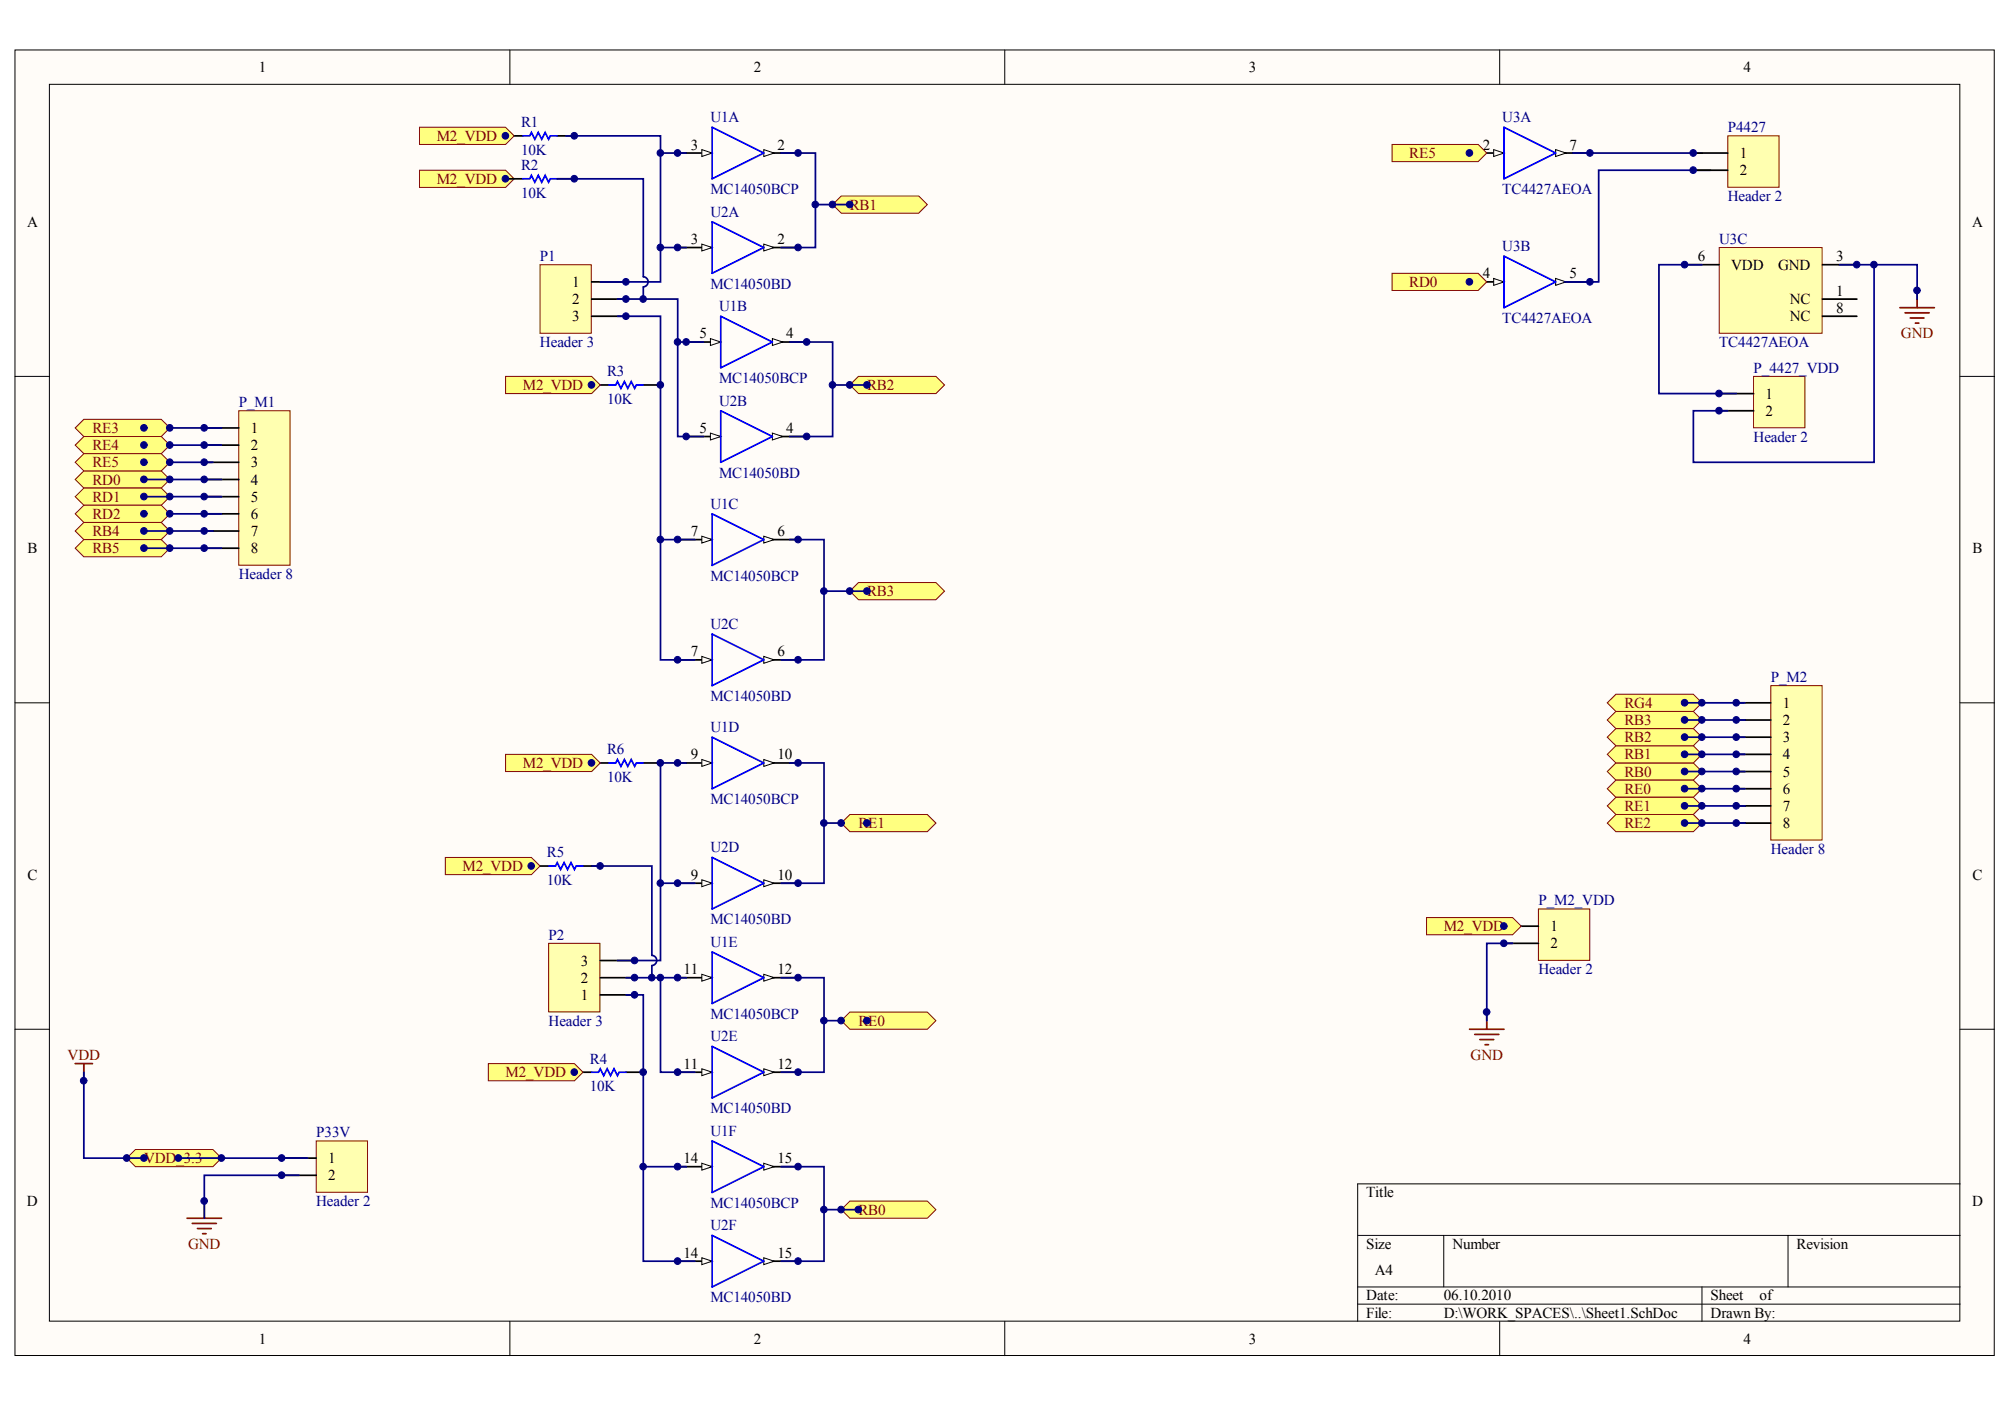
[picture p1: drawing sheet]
<svg xmlns="http://www.w3.org/2000/svg" width="284mm" height="199mm" viewBox="0 0 284 199" stroke-linecap="round" stroke-linejoin="round" font-family="sans-serif">
<g fill="#fffcf8" stroke="#000" stroke-width=".14">
<path d="M2.1 7.1h279.2v184.2h-279.2z"/>
<path d="M7 11.9h269.5v174.5h-269.5z"/>
</g>
<g fill="none" stroke="#000" stroke-width=".14">
<path d="M71.9 7.1v4.8M141.8 7.1v4.8M211.6 7.1v4.8M2.1 53.1h4.9M276.5 53.1h4.9M2.1 99.2h4.9M276.5 99.2h4.9M2.1 145.2h4.9M276.5 145.2h4.9M191.5 174.3h85M203.7 174.3v7.3M252.2 174.3v7.3"/>
<path d="M276.5 167.1h-85v19.4M71.9 186.5v4.8M141.8 186.5v4.8M191.5 181.6h85M191.5 184h85M211.6 186.5v4.8M240.1 181.6v4.9"/>
</g>
<path d="M33.7 58h7.2v21.8h-7.2z" fill="#ffffb0" stroke="#800000" stroke-width=".14"/>
<path d="M28.8 60.4h4.9M28.8 62.8h4.9M28.8 65.2h4.9M28.8 67.7h4.9M28.8 70.1h4.9M28.8 72.5h4.9M28.8 74.9h4.9M28.8 77.4h4.9" fill="none" stroke="#000" stroke-width=".24"/>
<path d="M249.8 96.8h7.3v21.7h-7.3z" fill="#ffffb0" stroke="#800000" stroke-width=".14"/>
<path d="M245 99.2h4.8M245 101.6h4.8M245 104h4.8M245 106.4h4.8M245 108.9h4.8M245 111.3h4.8M245 113.7h4.8M245 116.1h4.8" fill="none" stroke="#000" stroke-width=".24"/>
<g fill="#ffff80" stroke="#800000" stroke-width=".14">
<path d="M226.7 108.9l1.3-1.2h10.9l1.2 1.2-1.2 1.2h-10.9z" fill-rule="evenodd"/>
<path d="M226.7 106.4l1.3-1.2h10.9l1.2 1.2-1.2 1.3h-10.9z" fill-rule="evenodd"/>
<path d="M226.7 104l1.3-1.2h10.9l1.2 1.2-1.2 1.2h-10.9z" fill-rule="evenodd"/>
<path d="M226.7 101.6l1.3-1.2h10.9l1.2 1.2-1.2 1.2h-10.9z" fill-rule="evenodd"/>
<path d="M10.6 74.9l1.2-1.2h11l1.2 1.2-1.2 1.2h-11z" fill-rule="evenodd"/>
<path d="M10.6 77.4l1.2-1.3h11l1.2 1.3-1.2 1.2h-11z" fill-rule="evenodd"/>
<path d="M10.6 67.7l1.2-1.3h11l1.2 1.3-1.2 1.2h-11z" fill-rule="evenodd"/>
<path d="M10.6 70.1l1.2-1.2h11l1.2 1.2-1.2 1.2h-11z" fill-rule="evenodd"/>
</g>
<path d="M20.3 60.4h11M20.3 62.8h11M20.3 65.2h9.7M20.3 67.7h11M20.3 70.1h11M20.3 72.5h11M20.3 74.9h9.7M20.3 77.4h11" fill="none" stroke="#000080" stroke-width=".24"/>
<g fill="#ffff80" stroke="#800000" stroke-width=".14">
<path d="M226.7 111.3l1.3-1.2h10.9l1.2 1.2-1.2 1.2h-10.9z" fill-rule="evenodd"/>
<path d="M226.7 113.7l1.3-1.2h10.9l1.2 1.2-1.2 1.2h-10.9z" fill-rule="evenodd"/>
<path d="M226.7 116.1l1.3-1.2h10.9l1.2 1.2-1.2 1.3h-10.9z" fill-rule="evenodd"/>
<path d="M10.6 60.4l1.2-1.2h11l1.2 1.2-1.2 1.2h-11z" fill-rule="evenodd"/>
<path d="M10.6 62.8l1.2-1.2h11l1.2 1.2-1.2 1.2h-11z" fill-rule="evenodd"/>
<path d="M10.6 65.2l1.2-1.2h11l1.2 1.2-1.2 1.2h-11z" fill-rule="evenodd"/>
<path d="M10.6 72.5l1.2-1.2h11l1.2 1.2-1.2 1.2h-11z" fill-rule="evenodd"/>
<path d="M226.7 99.2l1.3-1.2h10.9l1.2 1.2-1.2 1.2h-10.9z" fill-rule="evenodd"/>
</g>
<path d="M237.7 99.2h8.5M237.7 101.6h8.5M237.7 104h8.5M237.7 106.4h8.5M237.7 108.9h8.5M237.7 111.3h8.5M237.7 113.7h8.5M237.7 116.1h8.5" fill="none" stroke="#000080" stroke-width=".24"/>
<path d="M17.9 163.4l1.2-1.2h10.9l1.3 1.2-1.3 1.2h-10.9z" fill-rule="evenodd" fill="#ffff80" stroke="#800000" stroke-width=".14"/>
<path d="M26.4 171.9h4.9M27.1 172.6h3.4M27.9 173.4h1.9M28.6 174.1h.5M28.8 169.5v2.4" fill="none" stroke="#800000" stroke-width=".24"/>
<path d="M44.6 161h7.2v7.2h-7.2z" fill="#ffffb0" stroke="#800000" stroke-width=".14"/>
<path d="M107.8 21.6h4.8M39.8 163.4h4.8M39.8 165.8h4.8" fill="none" stroke="#000" stroke-width=".24"/>
<path d="M25.2 163.4h18.2M42.2 165.8h-13.4v6.1" fill="none" stroke="#000080" stroke-width=".24"/>
<path d="M107.8 21.1l1.4 .5-1.4 .5z" fill="#fffcf8" stroke="#000" stroke-width=".14"/>
<path d="M95.6 21.6h4.9" fill="none" stroke="#000" stroke-width=".24"/>
<path d="M99 21.1l1.5 .5-1.5 .5z" fill="#fffcf8" stroke="#000" stroke-width=".14"/>
<path d="M100.5 18l7.3 3.6-7.3 3.6z" fill="none" stroke="#00f" stroke-width=".24"/>
<path d="M109 48.3h4.8" fill="none" stroke="#000" stroke-width=".24"/>
<path d="M109 47.8l1.4 .5-1.4 .4z" fill="#fffcf8" stroke="#000" stroke-width=".14"/>
<path d="M96.8 48.3h4.9" fill="none" stroke="#000" stroke-width=".24"/>
<path d="M100.2 47.8l1.5 .5-1.5 .4z" fill="#fffcf8" stroke="#000" stroke-width=".14"/>
<path d="M101.7 44.6l7.3 3.7-7.3 3.6z" fill="none" stroke="#00f" stroke-width=".24"/>
<path d="M107.8 76.1h4.8" fill="none" stroke="#000" stroke-width=".24"/>
<path d="M107.8 75.7l1.4 .4-1.4 .5z" fill="#fffcf8" stroke="#000" stroke-width=".14"/>
<path d="M95.6 76.1h4.9" fill="none" stroke="#000" stroke-width=".24"/>
<path d="M99 75.7l1.5 .4-1.5 .5z" fill="#fffcf8" stroke="#000" stroke-width=".14"/>
<path d="M100.5 72.5l7.3 3.6-7.3 3.7z" fill="none" stroke="#00f" stroke-width=".24"/>
<path d="M95.6 107.7h4.9" fill="none" stroke="#000" stroke-width=".24"/>
<path d="M99 107.2l1.5 .5-1.5 .4z" fill="#fffcf8" stroke="#000" stroke-width=".14"/>
<path d="M107.8 107.7h4.8" fill="none" stroke="#000" stroke-width=".24"/>
<path d="M107.8 107.2l1.4 .5-1.4 .4z" fill="#fffcf8" stroke="#000" stroke-width=".14"/>
<path d="M100.5 104l7.3 3.7-7.3 3.6z" fill="none" stroke="#00f" stroke-width=".24"/>
<path d="M107.8 138h4.8" fill="none" stroke="#000" stroke-width=".24"/>
<path d="M107.8 137.5l1.4 .5-1.4 .5z" fill="#fffcf8" stroke="#000" stroke-width=".14"/>
<path d="M95.6 138h4.9" fill="none" stroke="#000" stroke-width=".24"/>
<path d="M99 137.5l1.5 .5-1.5 .5z" fill="#fffcf8" stroke="#000" stroke-width=".14"/>
<path d="M100.5 134.3l7.3 3.7-7.3 3.6z" fill="none" stroke="#00f" stroke-width=".24"/>
<path d="M95.6 164.6h4.9" fill="none" stroke="#000" stroke-width=".24"/>
<path d="M99 164.1l1.5 .5-1.5 .5z" fill="#fffcf8" stroke="#000" stroke-width=".14"/>
<path d="M107.8 164.6h4.8" fill="none" stroke="#000" stroke-width=".24"/>
<path d="M107.8 164.1l1.4 .5-1.4 .5z" fill="#fffcf8" stroke="#000" stroke-width=".14"/>
<path d="M100.5 161l7.3 3.6-7.3 3.7z" fill="none" stroke="#00f" stroke-width=".24"/>
<path d="M107.8 34.9h4.8" fill="none" stroke="#000" stroke-width=".24"/>
<path d="M107.8 34.4l1.4 .5-1.4 .5z" fill="#fffcf8" stroke="#000" stroke-width=".14"/>
<path d="M95.6 34.9h4.9" fill="none" stroke="#000" stroke-width=".24"/>
<path d="M99 34.4l1.5 .5-1.5 .5z" fill="#fffcf8" stroke="#000" stroke-width=".14"/>
<path d="M100.5 31.3l7.3 3.6-7.3 3.7z" fill="none" stroke="#00f" stroke-width=".24"/>
<path d="M109 61.6h4.8" fill="none" stroke="#000" stroke-width=".24"/>
<path d="M109 61.1l1.4 .5-1.4 .5z" fill="#fffcf8" stroke="#000" stroke-width=".14"/>
<path d="M96.8 61.6h4.9" fill="none" stroke="#000" stroke-width=".24"/>
<path d="M100.2 61.1l1.5 .5-1.5 .5z" fill="#fffcf8" stroke="#000" stroke-width=".14"/>
<path d="M101.7 58l7.3 3.6-7.3 3.6z" fill="none" stroke="#00f" stroke-width=".24"/>
<path d="M107.8 93.1h4.8" fill="none" stroke="#000" stroke-width=".24"/>
<path d="M107.8 92.6l1.4 .5-1.4 .5z" fill="#fffcf8" stroke="#000" stroke-width=".14"/>
<path d="M95.6 93.1h4.9" fill="none" stroke="#000" stroke-width=".24"/>
<path d="M99 92.6l1.5 .5-1.5 .5z" fill="#fffcf8" stroke="#000" stroke-width=".14"/>
<path d="M100.5 89.5l7.3 3.6-7.3 3.7z" fill="none" stroke="#00f" stroke-width=".24"/>
<path d="M95.6 124.6h4.9" fill="none" stroke="#000" stroke-width=".24"/>
<path d="M99 124.1l1.5 .5-1.5 .5z" fill="#fffcf8" stroke="#000" stroke-width=".14"/>
<path d="M107.8 124.6h4.8" fill="none" stroke="#000" stroke-width=".24"/>
<path d="M107.8 124.1l1.4 .5-1.4 .5z" fill="#fffcf8" stroke="#000" stroke-width=".14"/>
<path d="M100.5 121l7.3 3.6-7.3 3.7z" fill="none" stroke="#00f" stroke-width=".24"/>
<path d="M107.8 151.3h4.8" fill="none" stroke="#000" stroke-width=".24"/>
<path d="M107.8 150.8l1.4 .5-1.4 .5z" fill="#fffcf8" stroke="#000" stroke-width=".14"/>
<path d="M95.6 151.3h4.9" fill="none" stroke="#000" stroke-width=".24"/>
<path d="M99 150.8l1.5 .5-1.5 .5z" fill="#fffcf8" stroke="#000" stroke-width=".14"/>
<path d="M100.5 147.7l7.3 3.6-7.3 3.6z" fill="none" stroke="#00f" stroke-width=".24"/>
<path d="M95.6 178h4.9" fill="none" stroke="#000" stroke-width=".24"/>
<path d="M99 177.5l1.5 .5-1.5 .5z" fill="#fffcf8" stroke="#000" stroke-width=".14"/>
<path d="M107.8 178h4.8" fill="none" stroke="#000" stroke-width=".24"/>
<path d="M107.8 177.5l1.4 .5-1.4 .5z" fill="#fffcf8" stroke="#000" stroke-width=".14"/>
<path d="M100.5 174.3l7.3 3.7-7.3 3.6z" fill="none" stroke="#00f" stroke-width=".24"/>
<g fill="#ffff80" stroke="#800000" stroke-width=".14">
<path d="M118.7 170.7l1.2-1.2h10.9l1.2 1.2-1.2 1.2h-10.9z" fill-rule="evenodd"/>
<path d="M117.5 28.9l1.2-1.2h10.9l1.2 1.2-1.2 1.2h-10.9z" fill-rule="evenodd"/>
<path d="M119.9 54.3l1.2-1.2h10.9l1.3 1.2-1.3 1.2h-10.9z" fill-rule="evenodd"/>
<path d="M119.9 83.4l1.2-1.2h10.9l1.3 1.2-1.3 1.2h-10.9z" fill-rule="evenodd"/>
</g>
<path d="M110.2 21.6h4.8v13.3h-4.8M115 28.9h4.9M111.4 48.3h6.1v6h4.8M117.5 54.3v7.3h-6.1M111.4 76.1h4.9v17h-6.1M116.3 83.4h6M111.4 107.7h4.9v8.4M122.3 116.1h-6v8.5h-6.1" fill="none" stroke="#000080" stroke-width=".24"/>
<path d="M76.2 37.4h7.2v9.6h-7.2z" fill="#ffffb0" stroke="#800000" stroke-width=".14"/>
<path d="M83.5 39.8h4.8M83.5 42.2h4.8M83.5 44.6h4.8" fill="none" stroke="#000" stroke-width=".24"/>
<path d="M77.4 133.1h7.2v9.7h-7.2z" fill="#ffffb0" stroke="#800000" stroke-width=".14"/>
<path d="M84.7 138h4.8M84.7 135.5h4.8M84.7 140.4h4.8" fill="none" stroke="#000" stroke-width=".24"/>
<g fill="none" stroke="#000080" stroke-width=".24">
<path d="M93.2 34.9v4.9h-8.5M87.1 42.2h8.5v6.1h3.7M87.1 44.6h6.1v31.5h4.8M95.6 48.3v13.3h3.7M93.2 76.1v17h4.8M96.8 107.7h-3.6v16.9h4.8M88.3 138h8.5M93.2 124.6v10.9h-6.1M93.2 138v13.3h4.8M110.2 138h6.1v13.3h-6.1M88.3 140.4h2.5v24.2h6M116.3 144h6"/>
<path d="M90.8 164.6v13.4h7.2M110.2 164.6h6.1v13.4h-6.1M116.3 170.7h4.8"/>
</g>
<g fill="#ffff80" stroke="#800000" stroke-width=".14">
<path d="M118.7 144l1.2-1.2h10.9l1.2 1.2-1.2 1.2h-10.9z" fill-rule="evenodd"/>
<path d="M118.7 116.1l1.2-1.2h10.9l1.2 1.2-1.2 1.3h-10.9z" fill-rule="evenodd"/>
</g>
<path d="M10.6 150.1h2.4M11.8 150.1v2.4" fill="none" stroke="#800000" stroke-width=".24"/>
<path d="M11.8 151.3v12.1h8.5" fill="none" stroke="#000080" stroke-width=".24"/>
<path d="M207.3 21.6h4.9" fill="none" stroke="#000" stroke-width=".24"/>
<path d="M210.7 21.1l1.5 .5-1.5 .5z" fill="#fffcf8" stroke="#000" stroke-width=".14"/>
<path d="M219.5 21.6h4.8" fill="none" stroke="#000" stroke-width=".24"/>
<path d="M219.5 21.1l1.4 .5-1.4 .5z" fill="#fffcf8" stroke="#000" stroke-width=".14"/>
<path d="M212.2 18l7.3 3.6-7.3 3.6z" fill="none" stroke="#00f" stroke-width=".24"/>
<path d="M207.3 39.8h4.9" fill="none" stroke="#000" stroke-width=".24"/>
<path d="M210.7 39.3l1.5 .5-1.5 .5z" fill="#fffcf8" stroke="#000" stroke-width=".14"/>
<path d="M219.5 39.8h4.8" fill="none" stroke="#000" stroke-width=".24"/>
<path d="M219.5 39.3l1.4 .5-1.4 .5z" fill="#fffcf8" stroke="#000" stroke-width=".14"/>
<path d="M212.2 36.1l7.3 3.7-7.3 3.6z" fill="none" stroke="#00f" stroke-width=".24"/>
<path d="M242.5 34.9h14.6v12.1h-14.6z" fill="#ffffb0" stroke="#800000" stroke-width=".14"/>
<path d="M237.7 37.4h4.8M257.1 37.4h4.9M257.1 42.2h4.9M257.1 44.6h4.9" fill="none" stroke="#000" stroke-width=".24"/>
<path d="M221.9 21.6h18.2" fill="none" stroke="#000080" stroke-width=".24"/>
<g fill="#ffff80" stroke="#800000" stroke-width=".14">
<path d="M196.4 38.6h12.1l1.2 1.2-1.2 1.2h-12.1z" fill-rule="evenodd"/>
<path d="M196.4 20.4h12.1l1.2 1.2-1.2 1.2h-12.1z" fill-rule="evenodd"/>
</g>
<path d="M268 43.4h4.9M268.8 44.1h3.4M269.5 44.9h1.9M270.2 45.6h.5M270.5 41v2.4" fill="none" stroke="#800000" stroke-width=".24"/>
<path d="M241.3 24h-15.8v15.8h-4.8M259.5 37.4h11v4.8" fill="none" stroke="#000080" stroke-width=".24"/>
<path d="M243.7 19.2h7.3v7.2h-7.3z" fill="#ffffb0" stroke="#800000" stroke-width=".14"/>
<path d="M238.9 21.6h4.8M238.9 24h4.8" fill="none" stroke="#000" stroke-width=".24"/>
<path d="M247.4 53.1h7.2v7.3h-7.2z" fill="#ffffb0" stroke="#800000" stroke-width=".14"/>
<path d="M242.5 55.5h4.9M242.5 58h4.9" fill="none" stroke="#000" stroke-width=".24"/>
<path d="M240.1 37.4h-6.1v18.1h11M264.4 37.4v27.8h-25.5v-7.2h4.8" fill="none" stroke="#000080" stroke-width=".24"/>
<path d="M217 128.3h7.3v7.2h-7.3z" fill="#ffffb0" stroke="#800000" stroke-width=".14"/>
<path d="M71.3 19.2h2.5M78.6 19.2h2.4M83.5 54.3h2.4M90.8 54.3h2.4M83.5 107.7h2.4M90.8 107.7h2.4M75 122.2h2.4M82.3 122.2h2.4M212.2 130.7h4.8M212.2 133.1h4.8M81 151.3h2.5M88.3 151.3h2.5" fill="none" stroke="#000" stroke-width=".24"/>
<path d="M73.8 19.2h.9l.3-.5 .5 1 .4-1 .5 1 .5-1 .5 1 .2-.5h1M85.9 54.3h1l.2-.5 .5 1 .5-1 .5 1 .5-1 .4 1 .3-.5h1M85.9 107.7h1l.2-.5 .5 .9 .5-.9 .5 .9 .5-.9 .4 .9 .3-.4h1M77.4 122.2h1l.2-.5 .5 1 .5-1 .5 1 .5-1 .4 1 .3-.5h1M83.5 151.3h.9l.3-.5 .5 1 .5-1 .4 1 .5-1 .5 1 .3-.5h.9" fill="none" stroke="#00f" stroke-width=".24"/>
<g fill="#ffff80" stroke="#800000" stroke-width=".14">
<path d="M201.2 129.5h12.2l1.2 1.2-1.2 1.2h-12.2z" fill-rule="evenodd"/>
<path d="M59.2 18h12.1l1.2 1.2-1.2 1.2h-12.1z" fill-rule="evenodd"/>
<path d="M59.2 24h12.1l1.2 1.2-1.2 1.2h-12.1z" fill-rule="evenodd"/>
<path d="M71.3 53.1h12.2l1.2 1.2-1.2 1.2h-12.2z" fill-rule="evenodd"/>
<path d="M68.9 150.1h12.1l1.3 1.2-1.3 1.2h-12.1z" fill-rule="evenodd"/>
<path d="M62.8 121h12.2l1.2 1.2-1.2 1.2h-12.2z" fill-rule="evenodd"/>
<path d="M71.3 106.4h12.2l1.2 1.3-1.2 1.2h-12.2z" fill-rule="evenodd"/>
</g>
<path d="M207.3 145.2h4.9M208 146h3.4M208.8 146.7h1.9M209.5 147.4h.5M209.7 142.8v2.4" fill="none" stroke="#800000" stroke-width=".24"/>
<path d="M79.8 19.2h13.4v15.7h3.6M78.6 25.2h12.2v13.9a.72 .72 0 0 1 .6 .7 .72 .72 0 0 1-.6 .7M93.2 21.6h3.6M90.8 40.5v1.7M83.5 122.2h8.5v12.6a.72 .72 0 0 1 .6 .7 .72 .72 0 0 1-.6 .7M92 136.3v1.7M213.4 133.1h-3.7v10.9" fill="none" stroke="#000080" stroke-width=".24"/>
<path d="M71.3 25.2h2.5M78.6 25.2h2.4" fill="none" stroke="#000" stroke-width=".24"/>
<path d="M73.8 25.2h.9l.3-.5 .5 1 .4-1 .5 1 .5-1 .5 1 .2-.5h1" fill="none" stroke="#00f" stroke-width=".24"/>
<g fill="#000080" stroke="#000080" stroke-width=".14">
<circle cx="11.8" cy="152.5" r=".47"/>
<circle cx="17.9" cy="163.4" r=".47"/>
<circle cx="20.3" cy="163.4" r=".47"/>
<circle cx="20.3" cy="77.3" r=".47"/>
<circle cx="20.3" cy="74.9" r=".47"/>
<circle cx="20.3" cy="72.5" r=".47"/>
<circle cx="20.3" cy="70.1" r=".47"/>
<circle cx="20.3" cy="67.6" r=".47"/>
<circle cx="20.3" cy="65.2" r=".47"/>
<circle cx="20.3" cy="62.8" r=".47"/>
<circle cx="20.3" cy="60.4" r=".47"/>
<circle cx="23.9" cy="77.3" r=".47"/>
<circle cx="23.9" cy="74.9" r=".47"/>
<circle cx="23.9" cy="72.5" r=".47"/>
<circle cx="23.9" cy="70.1" r=".47"/>
<circle cx="23.9" cy="67.6" r=".47"/>
<circle cx="23.9" cy="65.2" r=".47"/>
<circle cx="23.9" cy="62.8" r=".47"/>
<circle cx="23.9" cy="60.4" r=".47"/>
<circle cx="25.2" cy="163.4" r=".47"/>
<circle cx="28.8" cy="169.5" r=".47"/>
<circle cx="28.8" cy="77.3" r=".47"/>
<circle cx="28.8" cy="74.9" r=".47"/>
<circle cx="28.8" cy="72.5" r=".47"/>
<circle cx="28.8" cy="70.1" r=".47"/>
<circle cx="28.8" cy="67.6" r=".47"/>
<circle cx="28.8" cy="65.2" r=".47"/>
<circle cx="28.8" cy="62.8" r=".47"/>
<circle cx="28.8" cy="60.4" r=".47"/>
<circle cx="31.2" cy="163.4" r=".47"/>
<circle cx="39.7" cy="165.8" r=".47"/>
<circle cx="39.7" cy="163.4" r=".47"/>
<circle cx="71.3" cy="25.2" r=".47"/>
<circle cx="71.3" cy="19.2" r=".47"/>
<circle cx="74.9" cy="122.2" r=".47"/>
<circle cx="81" cy="151.3" r=".47"/>
<circle cx="81" cy="25.2" r=".47"/>
<circle cx="81" cy="19.2" r=".47"/>
<circle cx="83.4" cy="107.6" r=".47"/>
<circle cx="83.4" cy="54.3" r=".47"/>
<circle cx="84.7" cy="122.2" r=".47"/>
<circle cx="88.3" cy="44.6" r=".47"/>
<circle cx="88.3" cy="42.2" r=".47"/>
<circle cx="88.3" cy="39.8" r=".47"/>
<circle cx="89.5" cy="140.4" r=".47"/>
<circle cx="89.5" cy="138" r=".47"/>
<circle cx="89.5" cy="135.5" r=".47"/>
<circle cx="90.7" cy="164.6" r=".47"/>
<circle cx="90.7" cy="151.3" r=".47"/>
<circle cx="90.7" cy="42.2" r=".47"/>
<circle cx="91.9" cy="138" r=".47"/>
<circle cx="93.2" cy="138" r=".47"/>
<circle cx="93.2" cy="124.6" r=".47"/>
<circle cx="93.2" cy="107.6" r=".47"/>
<circle cx="93.2" cy="76.1" r=".47"/>
<circle cx="93.2" cy="54.3" r=".47"/>
<circle cx="93.2" cy="34.9" r=".47"/>
<circle cx="93.2" cy="21.6" r=".47"/>
<circle cx="95.6" cy="178" r=".47"/>
<circle cx="95.6" cy="164.6" r=".47"/>
<circle cx="95.6" cy="151.3" r=".47"/>
<circle cx="95.6" cy="138" r=".47"/>
<circle cx="95.6" cy="124.6" r=".47"/>
<circle cx="95.6" cy="107.6" r=".47"/>
<circle cx="95.6" cy="93.1" r=".47"/>
<circle cx="95.6" cy="76.1" r=".47"/>
<circle cx="95.6" cy="48.3" r=".47"/>
<circle cx="95.6" cy="34.9" r=".47"/>
<circle cx="95.6" cy="21.6" r=".47"/>
<circle cx="96.8" cy="61.6" r=".47"/>
<circle cx="96.8" cy="48.3" r=".47"/>
<circle cx="112.6" cy="178" r=".47"/>
<circle cx="112.6" cy="164.6" r=".47"/>
<circle cx="112.6" cy="151.3" r=".47"/>
<circle cx="112.6" cy="138" r=".47"/>
<circle cx="112.6" cy="124.6" r=".47"/>
<circle cx="112.6" cy="107.6" r=".47"/>
<circle cx="112.6" cy="93.1" r=".47"/>
<circle cx="112.6" cy="76.1" r=".47"/>
<circle cx="112.6" cy="34.9" r=".47"/>
<circle cx="112.6" cy="21.6" r=".47"/>
<circle cx="113.8" cy="61.6" r=".47"/>
<circle cx="113.8" cy="48.3" r=".47"/>
<circle cx="115" cy="28.9" r=".47"/>
<circle cx="116.2" cy="170.7" r=".47"/>
<circle cx="116.2" cy="144" r=".47"/>
<circle cx="116.2" cy="116.1" r=".47"/>
<circle cx="116.2" cy="83.4" r=".47"/>
<circle cx="117.4" cy="54.3" r=".47"/>
<circle cx="117.4" cy="28.9" r=".47"/>
<circle cx="118.6" cy="170.7" r=".47"/>
<circle cx="118.6" cy="144" r=".47"/>
<circle cx="118.6" cy="116.1" r=".47"/>
<circle cx="119.9" cy="83.4" r=".47"/>
<circle cx="119.9" cy="54.3" r=".47"/>
<circle cx="119.9" cy="28.9" r=".47"/>
<circle cx="121.1" cy="170.7" r=".47"/>
<circle cx="122.3" cy="144" r=".47"/>
<circle cx="122.3" cy="116.1" r=".47"/>
<circle cx="122.3" cy="83.4" r=".47"/>
<circle cx="122.3" cy="54.3" r=".47"/>
<circle cx="207.3" cy="39.8" r=".47"/>
<circle cx="207.3" cy="21.6" r=".47"/>
<circle cx="209.7" cy="142.8" r=".47"/>
<circle cx="212.1" cy="133.1" r=".47"/>
<circle cx="212.1" cy="130.7" r=".47"/>
<circle cx="224.3" cy="39.8" r=".47"/>
<circle cx="224.3" cy="21.6" r=".47"/>
<circle cx="237.6" cy="116.1" r=".47"/>
<circle cx="237.6" cy="113.7" r=".47"/>
<circle cx="237.6" cy="111.3" r=".47"/>
<circle cx="237.6" cy="108.9" r=".47"/>
<circle cx="237.6" cy="106.4" r=".47"/>
<circle cx="237.6" cy="104" r=".47"/>
<circle cx="237.6" cy="101.6" r=".47"/>
<circle cx="237.6" cy="99.2" r=".47"/>
<circle cx="237.6" cy="37.3" r=".47"/>
<circle cx="238.9" cy="24" r=".47"/>
<circle cx="238.9" cy="21.6" r=".47"/>
<circle cx="240.1" cy="116.1" r=".47"/>
<circle cx="240.1" cy="113.7" r=".47"/>
<circle cx="240.1" cy="111.3" r=".47"/>
<circle cx="240.1" cy="108.9" r=".47"/>
<circle cx="240.1" cy="106.4" r=".47"/>
<circle cx="240.1" cy="104" r=".47"/>
<circle cx="240.1" cy="101.6" r=".47"/>
<circle cx="240.1" cy="99.2" r=".47"/>
<circle cx="242.5" cy="58" r=".47"/>
<circle cx="242.5" cy="55.5" r=".47"/>
<circle cx="244.9" cy="116.1" r=".47"/>
<circle cx="244.9" cy="113.7" r=".47"/>
<circle cx="244.9" cy="111.3" r=".47"/>
<circle cx="244.9" cy="108.9" r=".47"/>
<circle cx="244.9" cy="106.4" r=".47"/>
<circle cx="244.9" cy="104" r=".47"/>
<circle cx="244.9" cy="101.6" r=".47"/>
<circle cx="244.9" cy="99.2" r=".47"/>
<circle cx="261.9" cy="37.3" r=".47"/>
<circle cx="264.4" cy="37.3" r=".47"/>
<circle cx="270.4" cy="41" r=".47"/>
</g>
<g font-size="2.1">
<text x="36.5" y="10.2">1</text>
<text x="106.3" y="10.2">2</text>
<text x="176.2" y="10.2">3</text>
<text x="246" y="10.2">4</text>
<text x="97.5" y="21.1">3</text>
<text x="109.7" y="21.1">2</text>
<text x="209.2" y="21.1">2</text>
<text x="221.4" y="21.1">7</text>
<text x="245.4" y="22.3">1</text>
<text x="245.4" y="24.7">2</text>
<text x="3.8" y="32">A</text>
<text x="97.5" y="34.4">3</text>
<text x="109.7" y="34.4">2</text>
<text x="278.2" y="32">A</text>
<text x="80.7" y="40.5">1</text>
<text x="209.2" y="39.3">4</text>
<text x="221.4" y="39.3">5</text>
<text x="239.5" y="36.9">6</text>
<text x="244.2" y="38.1">VDD</text>
<text x="250.8" y="38.1">GND</text>
<text x="259" y="41.7">1</text>
<text x="259" y="36.9">3</text>
<text x="80.7" y="42.9">2</text>
<text x="80.7" y="45.3">3</text>
<text x="98.7" y="47.8">5</text>
<text x="110.9" y="47.8">4</text>
<text x="252.5" y="42.9">NC</text>
<text x="252.5" y="45.3">NC</text>
<text x="259" y="44.1">8</text>
<text x="249.1" y="56.3">1</text>
<text x="249.1" y="58.7">2</text>
<text x="35.4" y="61.1">1</text>
<text x="35.4" y="63.5">2</text>
<text x="35.4" y="65.9">3</text>
<text x="98.7" y="61.1">5</text>
<text x="110.9" y="61.1">4</text>
<text x="35.4" y="68.4">4</text>
<text x="35.4" y="70.8">5</text>
<text x="35.4" y="73.2">6</text>
<text x="35.4" y="75.6">7</text>
<text x="97.5" y="75.6">7</text>
<text x="109.7" y="75.6">6</text>
<text x="3.9" y="78">B</text>
<text x="35.4" y="78.1">8</text>
<text x="278.3" y="78">B</text>
<text x="97.5" y="92.6">7</text>
<text x="109.7" y="92.6">6</text>
<text x="251.5" y="99.9">1</text>
<text x="97.5" y="107.2">9</text>
<text x="109.7" y="107.2">10</text>
<text x="251.5" y="102.3">2</text>
<text x="251.5" y="104.7">3</text>
<text x="251.5" y="107.2">4</text>
<text x="251.5" y="109.6">5</text>
<text x="251.5" y="112">6</text>
<text x="251.5" y="114.4">7</text>
<text x="251.5" y="116.9">8</text>
<text x="3.9" y="124.1">C</text>
<text x="97.5" y="124.1">9</text>
<text x="109.7" y="124.1">10</text>
<text x="278.3" y="124.1">C</text>
<text x="218.7" y="131.4">1</text>
<text x="81.9" y="136.3">3</text>
<text x="96.4" y="137.5">11</text>
<text x="109.7" y="137.5">12</text>
<text x="218.7" y="133.8">2</text>
<text x="81.9" y="141.1">1</text>
<text x="81.9" y="138.7">2</text>
<text x="96.4" y="150.8">11</text>
<text x="109.7" y="150.8">12</text>
<text x="46.3" y="164.1">1</text>
<text x="46.3" y="166.6">2</text>
<text x="96.4" y="164.1">14</text>
<text x="109.7" y="164.1">15</text>
<text x="3.8" y="170.2">D</text>
<text x="192.7" y="169">Title</text>
<text x="278.2" y="170.2">D</text>
<text x="96.4" y="177.5">14</text>
<text x="109.7" y="177.5">15</text>
<text x="192.7" y="176.2">Size</text>
<text x="194" y="179.9">A4</text>
<text x="204.9" y="176.2">Number</text>
<text x="253.5" y="176.2">Revision</text>
<text x="192.7" y="183.5">Date:</text>
<text x="192.7" y="185.9">File:</text>
<text x="203.7" y="183.5">06.10.2010</text>
<text x="203.7" y="185.9">D:\WORK_SPACES\..\Sheet1.SchDoc</text>
<text x="241.3" y="183.5">Sheet</text>
<text x="241.3" y="185.9">Drawn By:</text>
<text x="248.2" y="183.5">of</text>
<text x="36.5" y="189.6">1</text>
<text x="106.3" y="189.6">2</text>
<text x="176.2" y="189.6">3</text>
<text x="246" y="189.6">4</text>
</g>
<g font-size="2.1" fill="#000080">
<text x="73.5" y="17.9">R1</text>
<text x="100.2" y="17.2">U1A</text>
<text x="211.9" y="17.2">U3A</text>
<text x="73.5" y="21.8">10K</text>
<text x="243.7" y="18.7">P4427</text>
<text x="73.5" y="27.9">10K</text>
<text x="73.5" y="24">R2</text>
<text x="100.2" y="27.4">MC14050BCP</text>
<text x="211.9" y="27.4">TC4427AEOA</text>
<text x="243.7" y="28.4">Header 2</text>
<text x="100.2" y="30.6">U2A</text>
<text x="211.9" y="35.4">U3B</text>
<text x="242.5" y="34.4">U3C</text>
<text x="76.2" y="36.9">P1</text>
<text x="100.2" y="40.7">MC14050BD</text>
<text x="101.4" y="43.9">U1B</text>
<text x="211.9" y="45.6">TC4427AEOA</text>
<text x="76.2" y="49">Header 3</text>
<text x="85.7" y="53.1">R3</text>
<text x="242.5" y="49">TC4427AEOA</text>
<text x="247.4" y="52.6">P_4427_VDD</text>
<text x="33.7" y="57.5">P_M1</text>
<text x="85.7" y="57">10K</text>
<text x="101.4" y="54.1">MC14050BCP</text>
<text x="101.4" y="57.2">U2B</text>
<text x="247.4" y="62.3">Header 2</text>
<text x="100.2" y="71.8">U1C</text>
<text x="101.4" y="67.4">MC14050BD</text>
<text x="33.7" y="81.7">Header 8</text>
<text x="100.2" y="81.9">MC14050BCP</text>
<text x="100.2" y="88.7">U2C</text>
<text x="100.2" y="98.9">MC14050BD</text>
<text x="249.8" y="96.3">P_M2</text>
<text x="85.7" y="106.4">R6</text>
<text x="100.2" y="103.3">U1D</text>
<text x="85.7" y="110.3">10K</text>
<text x="100.2" y="113.5">MC14050BCP</text>
<text x="77.2" y="124.9">10K</text>
<text x="77.2" y="121">R5</text>
<text x="100.2" y="120.3">U2D</text>
<text x="249.8" y="120.5">Header 8</text>
<text x="100.2" y="130.4">MC14050BD</text>
<text x="217" y="127.8">P_M2_VDD</text>
<text x="77.4" y="132.6">P2</text>
<text x="100.2" y="133.6">U1E</text>
<text x="217" y="137.5">Header 2</text>
<text x="100.2" y="143.8">MC14050BCP</text>
<text x="77.4" y="144.7">Header 3</text>
<text x="100.2" y="146.9">U2E</text>
<text x="83.2" y="154">10K</text>
<text x="83.2" y="150.1">R4</text>
<text x="44.6" y="160.5">P33V</text>
<text x="100.2" y="160.3">U1F</text>
<text x="100.2" y="157.1">MC14050BD</text>
<text x="44.6" y="170.2">Header 2</text>
<text x="100.2" y="170.4">MC14050BCP</text>
<text x="100.2" y="173.6">U2F</text>
<text x="100.2" y="183.8">MC14050BD</text>
</g>
<g font-size="2.1" fill="#800000">
<text x="61.6" y="19.9">M2_VDD</text>
<text x="198.8" y="22.3">RE5</text>
<text x="61.6" y="25.9">M2_VDD</text>
<text x="119.9" y="29.6">RB1</text>
<text x="198.8" y="40.5">RD0</text>
<text x="268.2" y="47.7">GND</text>
<text x="73.8" y="55">M2_VDD</text>
<text x="122.3" y="55">RB2</text>
<text x="13" y="61.1">RE3</text>
<text x="13" y="63.5">RE4</text>
<text x="13" y="65.9">RE5</text>
<text x="13" y="68.4">RD0</text>
<text x="13" y="70.8">RD1</text>
<text x="13" y="75.6">RB4</text>
<text x="13" y="73.2">RD2</text>
<text x="13" y="78.1">RB5</text>
<text x="122.3" y="84.1">RB3</text>
<text x="229.2" y="99.9">RG4</text>
<text x="229.2" y="107.2">RB1</text>
<text x="229.2" y="104.7">RB2</text>
<text x="229.2" y="102.3">RB3</text>
<text x="73.8" y="108.4">M2_VDD</text>
<text x="229.2" y="109.6">RB0</text>
<text x="229.2" y="112">RE0</text>
<text x="121.1" y="116.9">RE1</text>
<text x="229.2" y="114.4">RE1</text>
<text x="229.2" y="116.9">RE2</text>
<text x="65.3" y="122.9">M2_VDD</text>
<text x="203.7" y="131.4">M2_VDD</text>
<text x="9.5" y="149.6">VDD</text>
<text x="121.1" y="144.7">RE0</text>
<text x="207.5" y="149.6">GND</text>
<text x="71.3" y="152">M2_VDD</text>
<text x="20.3" y="164.1">VDD_3.3</text>
<text x="121.1" y="171.4">RB0</text>
<text x="26.5" y="176.2">GND</text>
</g>
</svg>
